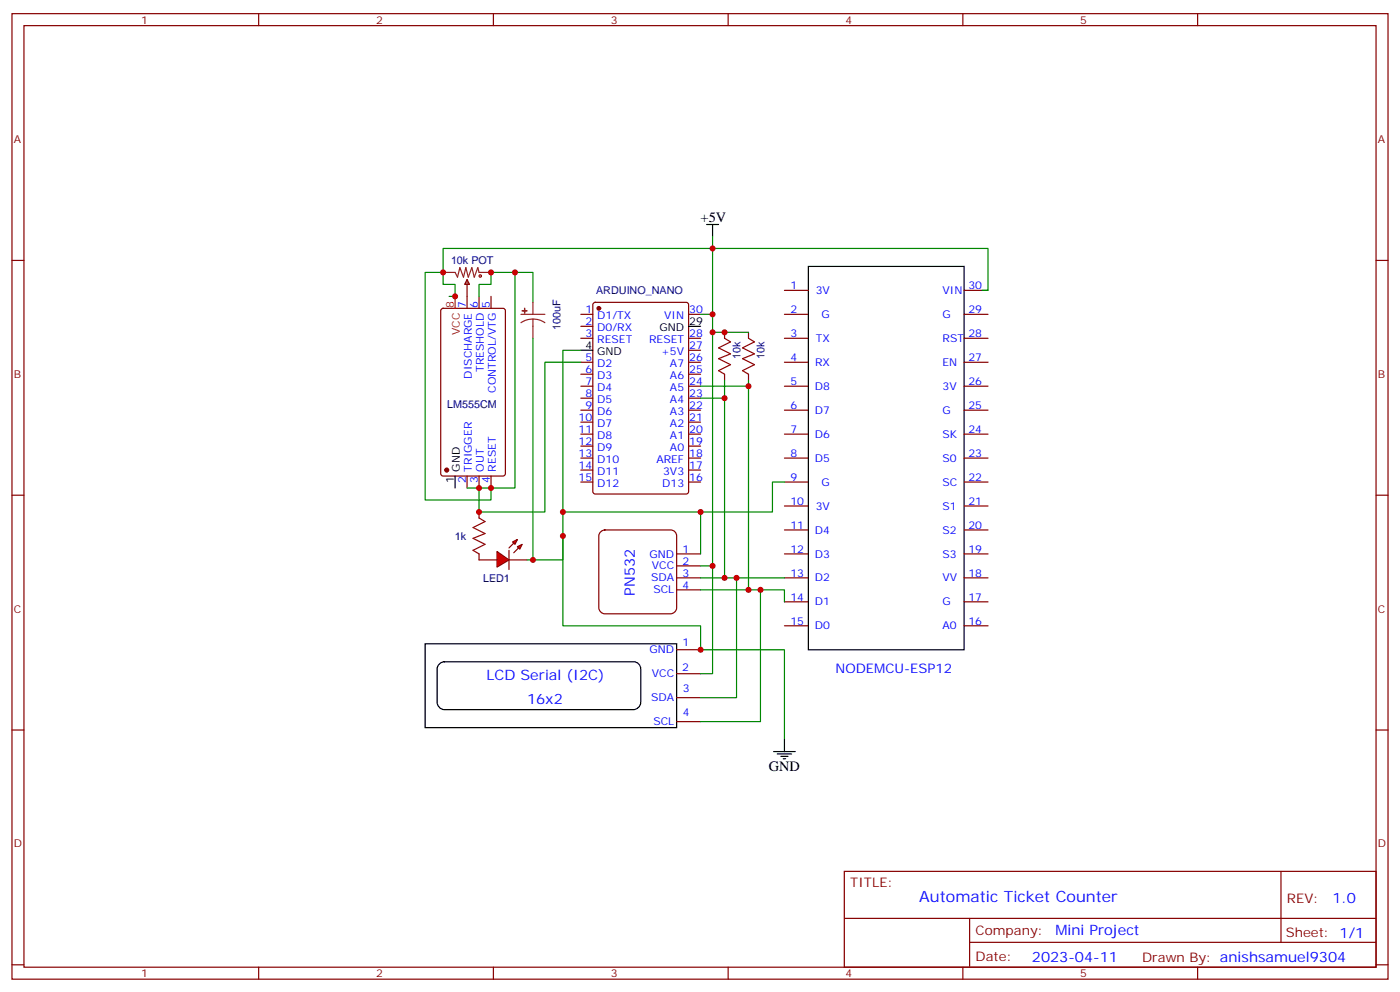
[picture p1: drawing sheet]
<svg xmlns="http://www.w3.org/2000/svg" width="412mm" height="292mm" viewBox="0 0 412 292" stroke-linecap="round" stroke-linejoin="round" font-family="sans-serif">
<g fill="none" stroke="#870000" stroke-width=".35">
<path d="M3.5 4h405.4v284.4h-405.4zM7.1 7.5h398.2v277.3h-398.2zM76.2 4v3.5M145.3 4v3.5M214.5 4v3.5M283.6 4v3.5M352.8 4v3.5M3.5 76.7h3.6M405.3 76.7h3.6M130.1 91l.4-.2h17.7l.6 .4 .1 48.3-.5 .6-17.9 .1-.6-.5-.1-48.2zM137.6 87.3v3.5M141.1 87.3v3.5"/>
<path d="M144.6 87.3v3.5M171.1 92.6h3.5M171.1 96.1h3.5M171.1 99.6h3.5M174.9 89.2l.4-.2h26.8l.7 .5v55.3l-.4 .6-27.1 .1-.6-.5-.1-55.3zM202.8 92.6h3.6M202.8 99.6h3.6M171.1 106.7h3.5M171.1 110.2h3.5M171.1 113.7h3.5M171.1 117.3h3.5M202.8 106.7h3.6"/>
<path d="M202.8 110.2h3.6M202.8 113.7h3.6M202.8 117.3h3.6M202.8 103.2h3.6M171.1 120.8h3.5M171.1 124.3h3.5M171.1 127.8h3.5M171.1 131.4h3.5M171.1 134.9h3.5M171.1 138.4h3.5M202.8 120.8h3.6M202.8 124.3h3.6"/>
<path d="M202.8 127.8h3.6M202.8 131.4h3.6M202.8 134.9h3.6M202.8 138.4h3.6M3.5 145.8h3.6M137.6 140.2v3.5M141.1 140.2v3.5M144.6 140.2v3.5M171.1 142h3.5M177 156.6l1.2-.5h19.4a1.76 1.76 0 0 1 1.7 1.7v21.2a1.89 1.89 0 0 1-1.7 1.8h-19.4a1.89 1.89 0 0 1-1.8-1.8v-21.2zM202.8 142h3.6M405.3 145.8h3.6"/>
<path d="M199.3 173.7h7.1M199.3 170.2h7.1M199.3 166.7h7.1M199.3 163.1h7.1M3.5 215h3.6M405.3 215h3.6M248.7 256.6h156.6v28.2h-156.6zM377.3 256.6v20.9M248.7 270.5h156.5M285.6 277.5h119.6M285.6 270.5v14.1M3.5 284.1h3.6"/>
<path d="M76.2 284.8v3.6M145.3 284.8v3.6M214.5 284.8v3.6M283.6 284.8v3.6M352.8 284.8v3.6M405.3 284.1h3.6"/>
</g>
<g fill="#870000" stroke="#870000" stroke-width=".35">
<circle cx="176.4" cy="90.8" r=".53"/>
<circle cx="131.6" cy="138.4" r=".53"/>
</g>
<path d="M202.8 96.1h3.6M171.1 103.2h3.5M134.1 140.2v3.5" fill="none" stroke="#000" stroke-width=".35"/>
<path d="M134.1 87.3v3.5" fill="none" stroke="#f00" stroke-width=".35"/>
<g fill="#f00" stroke="#870000" stroke-width=".35">
<path d="M146.4 162.4l3.5 2.5-3.5 2.1z"/>
<path d="M149.9 162.1v5.6z"/>
</g>
<g fill="#870000" stroke="#870000" stroke-width=".35">
<path d="M149.9 161.4l1.4-1.5z"/>
<path d="M151.3 162.8l1.5-1.4z"/>
</g>
<g fill="#f00" stroke="#870000" stroke-width=".35">
<path d="M151 159.6l1.4-.7-.7 1.4z"/>
<path d="M152.4 161l1.4-.7-.7 1.4z"/>
</g>
<g fill="none" stroke="#870000" stroke-width=".35">
<path d="M137.6 82.3l.7 1.4h-1.4zM137.6 82.3v5M213.4 97.9v1.7M220.5 97.9v1.7M231.1 99.6h7M231.1 92.6h7M231.1 85.5h7M284 99.6h7M284 92.6h7M284 85.5h7M213.4 110.2v1.8M220.5 110.2v1.8"/>
<path d="M231.1 113.7h7M231.1 106.7h7M284 113.7h7M284 106.7h7M231.1 134.9h7M231.1 127.8h7M231.1 120.8h7M284 134.9h7M284 127.8h7M284 120.8h7M141.1 150.8v1.7M231.1 156.1h7"/>
<path d="M231.1 149h7M231.1 142h7M284 156.1h7M284 149h7M284 142h7M141.1 163.1v1.8h5.3M149.9 164.9h5.3M231.1 177.2h7M231.1 170.2h7M231.1 163.1h7M284 177.2h7M284 170.2h7"/>
<path d="M284 163.1h7M199.3 191.3h7.1M199.3 198.4h7.1M231.1 184.3h7M284 184.3h7M199.3 205.5h7.1M199.3 212.5h7.1"/>
</g>
<g fill="none" stroke="#a10000" stroke-width=".35">
<path d="M213.4 99.6l1.8 1.1-3.5 1.7 3.5 1.8-3.5 1.4 3.5 1.8-3.5 1.7 1.7 1.1M220.5 99.6l1.7 1.1-3.5 1.7 3.5 1.8-3.5 1.4 3.5 1.8-3.5 1.7 1.8 1.1M141.1 152.5l1.8 1.1-3.6 1.8 3.6 1.7-3.6 1.4 3.6 1.8-3.6 1.8 1.8 1"/>
<circle cx="141.5" cy="81.3" r=".35"/>
</g>
<path d="M130.5 80.2h3.6l.7 1.4 .7-2.8 1 2.8 .7-2.8 .7 2.8 1.1-2.8 .7 2.8 1.1-2.8 .3 1.4h3.5M153.5 92.6h7M157 94l1.8 .2 1.7 .8M157 94l-1.9 .2-1.6 .8M157 89v3.6M157 94v5.6" fill="none" stroke="#8c2424" stroke-width=".35"/>
<g fill="none" stroke="#008700" stroke-width=".35">
<path d="M209.9 69.6v3.6h81.1v12.3h-1.7M130.5 80.2v-7h79.4v19.4h-3.5M132.3 87.3h1.8v-3.6h-3.6v-3.5h-5.3v67h19.4v-3.5M141.1 87.3v-3.6h3.5v-3.5h12.4v8.8M151.7 80.2v63.5h-14.1M157 99.6v65.3h8.8v-61.7h5.3M209.9 92.6v74.1h-3.5M209.9 97.9h10.6M171.1 106.7h-10.6v44.1h-19.4v-7.1M206.4 113.7h14.1v60M206.4 117.3h7v52.9M213.4 112v5.3"/>
<path d="M220.5 112v1.7M165.8 157.8v26.5h40.6v7h24.7v26.5M165.8 150.8h40.6v12.3M231.1 142h-3.6v8.8h-21.1M155.2 164.9h1.8M206.4 173.7h24.7v3.5M206.4 170.2h24.7M209.9 166.7v31.7h-3.5M217 170.2v35.3h-10.6M224 173.7v38.8h-17.6"/>
</g>
<g fill="#8c2424" stroke="#8c2424" stroke-width=".35">
<path d="M153.8 91.5h1.4z"/>
<path d="M154.5 90.8l.1 1.4z"/>
</g>
<path d="M208.1 66.1h3.6M209.9 66.1v3.5M238.1 78.5h45.9v112.8h-45.9zM125.2 189.6h74.1v24.7h-74.1zM129.5 195.5l1.4-.6h55.7a2.12 2.12 0 0 1 2.1 2.1v9.9a2.27 2.27 0 0 1-2.1 2.1h-55.7a2.27 2.27 0 0 1-2.1-2.1v-9.9l.1-.6zM231.1 217.8v3.5M227.9 221.3h6.3M229 222h4.2M230 222.7h2.1M230.7 223.4h.7" fill="none" stroke="#000" stroke-width=".35"/>
<g fill="#c00">
<circle cx="144.6" cy="80.2" r=".88"/>
<circle cx="141.1" cy="150.8" r=".88"/>
<circle cx="130.5" cy="80.2" r=".88"/>
<circle cx="134.1" cy="87.3" r=".88"/>
<circle cx="165.8" cy="157.8" r=".88"/>
<circle cx="209.9" cy="166.7" r=".88"/>
<circle cx="217" cy="170.2" r=".88"/>
<circle cx="224" cy="173.7" r=".88"/>
<circle cx="220.5" cy="173.7" r=".88"/>
<circle cx="213.4" cy="170.2" r=".88"/>
<circle cx="165.8" cy="150.8" r=".88"/>
<circle cx="206.4" cy="150.8" r=".88"/>
<circle cx="220.5" cy="113.7" r=".88"/>
<circle cx="213.4" cy="117.3" r=".88"/>
<circle cx="209.9" cy="97.9" r=".88"/>
<circle cx="213.4" cy="97.9" r=".88"/>
<circle cx="209.9" cy="92.6" r=".88"/>
<circle cx="209.9" cy="73.2" r=".88"/>
<circle cx="151.7" cy="80.2" r=".88"/>
<circle cx="144.6" cy="143.7" r=".88"/>
<circle cx="141.1" cy="143.7" r=".88"/>
<circle cx="157" cy="164.9" r=".88"/>
<circle cx="206.4" cy="191.3" r=".88"/>
</g>
<text font-size="4.6" fill="#00f" x="270.8" y="265.6">Automatic Ticket Counter</text>
<g font-size="4.2">
<text x="206.4" y="65.4">+5V</text>
<text x="226.5" y="227">GND</text>
</g>
<g font-size="4.2" fill="#00f">
<text x="187" y="175.5" transform="rotate(-90 187 175.5)">PN532</text>
<text x="143.3" y="200.2">LCD Serial (I2C)</text>
<text x="155.2" y="207.2">16x2</text>
<text x="392.5" y="265.9">1.0</text>
<text x="310.9" y="275.4">Mini Project</text>
<text x="304" y="283.2">2023-04-11</text>
</g>
<text font-size="3.9" fill="#00f" x="246.1" y="198.2">NODEMCU-ESP12</text>
<g font-size="3.9" fill="#800">
<text x="250.5" y="261.2">TITLE:</text>
<text x="379.1" y="265.9">REV:</text>
<text x="287.4" y="275.4">Company:</text>
<text x="378.7" y="276">Sheet: 1/1</text>
<text x="287.4" y="283.1">Date:</text>
<text x="336.4" y="283.2">Drawn By: anishsamuel9304</text>
</g>
<g font-size="3.2" fill="#800">
<text x="41.6" y="7">1</text>
<text x="110.8" y="7">2</text>
<text x="179.9" y="7">3</text>
<text x="249.1" y="7">4</text>
<text x="318.2" y="7">5</text>
<text x="4.1" y="42.1">A</text>
<text x="405.9" y="42.1">A</text>
<text x="4.1" y="111.3">B</text>
<text x="405.9" y="111.3">B</text>
<text x="4.1" y="180.4">C</text>
<text x="405.9" y="180.4">C</text>
<text x="4.1" y="249.6">D</text>
<text x="405.9" y="249.6">D</text>
<text x="41.6" y="287.8">1</text>
<text x="110.8" y="287.8">2</text>
<text x="179.9" y="287.8">3</text>
<text x="249.1" y="287.8">4</text>
<text x="318.2" y="287.8">5</text>
</g>
<g font-size="3.2" fill="#000080">
<text x="132.9" y="77.8">10k POT</text>
<text x="175.6" y="86.6">ARDUINO_NANO</text>
<text x="165.1" y="97.3" transform="rotate(-90 165.1 97.3)">100uF</text>
<text x="218.1" y="105.9" transform="rotate(-90 218.1 105.9)">10k</text>
<text x="225.1" y="105.9" transform="rotate(-90 225.1 105.9)">10k</text>
<text x="131.7" y="120.2">LM555CM</text>
<text x="134" y="159">1k</text>
<text x="142.3" y="171.3">LED1</text>
</g>
<g font-size="3.2" fill="#00f">
<text x="232.8" y="85.2">1</text>
<text x="240.3" y="86.6">3V</text>
<text x="277.6" y="86.6">VIN</text>
<text x="285.2" y="85.2">30</text>
<text x="137.2" y="90.6" transform="rotate(-90 137.2 90.6)">7</text>
<text x="140.8" y="90.6" transform="rotate(-90 140.8 90.6)">6</text>
<text x="144.3" y="90.6" transform="rotate(-90 144.3 90.6)">5</text>
<text x="172.4" y="92.2">1</text>
<text x="172.4" y="95.7">2</text>
<text x="175.9" y="94">D1/TX</text>
<text x="195.7" y="94">VIN</text>
<text x="203" y="92.2">30</text>
<text x="232.8" y="92.2">2</text>
<text x="242" y="93.6">G</text>
<text x="277.6" y="93.6">G</text>
<text x="285.2" y="92.2">29</text>
<text x="172.4" y="99.3">3</text>
<text x="175.9" y="97.5">D0/RX</text>
<text x="175.9" y="101">RESET</text>
<text x="191.2" y="101">RESET</text>
<text x="203" y="99.3">28</text>
<text x="232.8" y="99.3">3</text>
<text x="240.3" y="100.7">TX</text>
<text x="277.6" y="100.7">RST</text>
<text x="285.2" y="99.3">28</text>
<text x="172.4" y="106.3">5</text>
<text x="194.8" y="104.6">+5V</text>
<text x="203" y="106.3">26</text>
<text x="203" y="102.8">27</text>
<text x="232.8" y="106.3">4</text>
<text x="240.1" y="107.7">RX</text>
<text x="277.6" y="107.7">EN</text>
<text x="285.2" y="106.3">27</text>
<text x="139" y="111.5" transform="rotate(-90 139 111.5)">DISCHARGE</text>
<text x="142.5" y="109.5" transform="rotate(-90 142.5 109.5)">TRESHOLD</text>
<text x="172.4" y="109.9">6</text>
<text x="172.4" y="113.4">7</text>
<text x="175.9" y="108.1">D2</text>
<text x="175.9" y="111.6">D3</text>
<text x="197.4" y="111.6">A6</text>
<text x="197.4" y="108.1">A7</text>
<text x="203" y="113.4">24</text>
<text x="203" y="109.9">25</text>
<text x="232.8" y="113.4">5</text>
<text x="285.2" y="113.4">26</text>
<text x="146" y="115.7" transform="rotate(-90 146 115.7)">CONTROL/VTG</text>
<text x="172.4" y="116.9">8</text>
<text x="175.9" y="115.1">D4</text>
<text x="175.9" y="118.7">D5</text>
<text x="197.4" y="118.7">A4</text>
<text x="197.4" y="115.1">A5</text>
<text x="203" y="116.9">23</text>
<text x="240" y="114.8">D8</text>
<text x="277.6" y="114.8">3V</text>
<text x="170.4" y="124">10</text>
<text x="172.4" y="120.4">9</text>
<text x="175.9" y="122.2">D6</text>
<text x="175.9" y="125.7">D7</text>
<text x="197.4" y="125.7">A2</text>
<text x="197.4" y="122.2">A3</text>
<text x="203" y="124">21</text>
<text x="203" y="120.4">22</text>
<text x="232.8" y="120.4">6</text>
<text x="240" y="121.8">D7</text>
<text x="277.6" y="121.8">G</text>
<text x="285.2" y="120.4">25</text>
<text x="170.4" y="127.5">11</text>
<text x="170.4" y="131">12</text>
<text x="175.9" y="129.3">D8</text>
<text x="197.4" y="129.3">A1</text>
<text x="203" y="131">19</text>
<text x="203" y="127.5">20</text>
<text x="232.8" y="127.5">7</text>
<text x="240" y="128.9">D6</text>
<text x="277.6" y="128.9">SK</text>
<text x="285.2" y="127.5">24</text>
<text x="170.4" y="134.5">13</text>
<text x="175.9" y="132.8">D9</text>
<text x="175.9" y="136.3">D10</text>
<text x="193.3" y="136.3">AREF</text>
<text x="197.4" y="132.8">A0</text>
<text x="203" y="134.5">18</text>
<text x="232.8" y="134.5">8</text>
<text x="240" y="136">D5</text>
<text x="277.6" y="136">S0</text>
<text x="285.2" y="134.5">23</text>
<text x="137.2" y="142.4" transform="rotate(-90 137.2 142.4)">2</text>
<text x="139" y="138.9" transform="rotate(-90 139 138.9)">TRIGGER</text>
<text x="140.8" y="142.4" transform="rotate(-90 140.8 142.4)">3</text>
<text x="142.5" y="138.9" transform="rotate(-90 142.5 138.9)">OUT</text>
<text x="144.3" y="142.4" transform="rotate(-90 144.3 142.4)">4</text>
<text x="146" y="138.9" transform="rotate(-90 146 138.9)">RESET</text>
<text x="170.4" y="138.1">14</text>
<text x="170.4" y="141.6">15</text>
<text x="175.9" y="139.8">D11</text>
<text x="175.9" y="143.4">D12</text>
<text x="195.1" y="143.4">D13</text>
<text x="195.3" y="139.8">3V3</text>
<text x="203" y="141.6">16</text>
<text x="203" y="138.1">17</text>
<text x="232.8" y="141.6">9</text>
<text x="242" y="143">G</text>
<text x="277.6" y="143">SC</text>
<text x="285.2" y="141.6">22</text>
<text x="232.8" y="148.7">10</text>
<text x="285.2" y="148.7">21</text>
<text x="232.8" y="155.7">11</text>
<text x="240.3" y="150.1">3V</text>
<text x="277.6" y="150.1">S1</text>
<text x="285.2" y="155.7">20</text>
<text x="240" y="157.1">D4</text>
<text x="277.6" y="157.1">S2</text>
<text x="191.3" y="164.2">GND</text>
<text x="192" y="167.7">VCC</text>
<text x="201.1" y="166.3">2</text>
<text x="201.1" y="162.8">1</text>
<text x="232.8" y="162.8">12</text>
<text x="240" y="164.2">D3</text>
<text x="277.6" y="164.2">S3</text>
<text x="285.2" y="162.8">19</text>
<text x="191.8" y="171.2">SDA</text>
<text x="201.1" y="173.4">4</text>
<text x="201.1" y="169.8">3</text>
<text x="232.8" y="169.8">13</text>
<text x="240" y="171.2">D2</text>
<text x="277.6" y="171.2">VV</text>
<text x="285.2" y="169.8">18</text>
<text x="192.5" y="174.8">SCL</text>
<text x="232.8" y="176.9">14</text>
<text x="240" y="178.3">D1</text>
<text x="277.6" y="178.3">G</text>
<text x="285.2" y="176.9">17</text>
<text x="232.8" y="183.9">15</text>
<text x="240" y="185.3">D0</text>
<text x="277.6" y="185.3">A0</text>
<text x="285.2" y="183.9">16</text>
<text x="201.1" y="190.2">1</text>
<text x="191.3" y="192.4">GND</text>
<text x="200.9" y="197.6">2</text>
<text x="192" y="199.5">VCC</text>
<text x="201.1" y="203.9">3</text>
<text x="191.8" y="206.5">SDA</text>
<text x="192.5" y="213.6">SCL</text>
<text x="201.1" y="211">4</text>
</g>
<g font-size="3.2" fill="#f00">
<text x="133.7" y="90.6" transform="rotate(-90 133.7 90.6)">8</text>
<text x="135.5" y="98.7" transform="rotate(-90 135.5 98.7)">VCC</text>
</g>
<g font-size="3.2">
<text x="203" y="95.7">29</text>
<text x="194.3" y="97.5">GND</text>
<text x="172.4" y="102.8">4</text>
<text x="175.9" y="104.6">GND</text>
<text x="133.7" y="142.4" transform="rotate(-90 133.7 142.4)">1</text>
<text x="135.5" y="138.9" transform="rotate(-90 135.5 138.9)">GND</text>
</g>
</svg>
